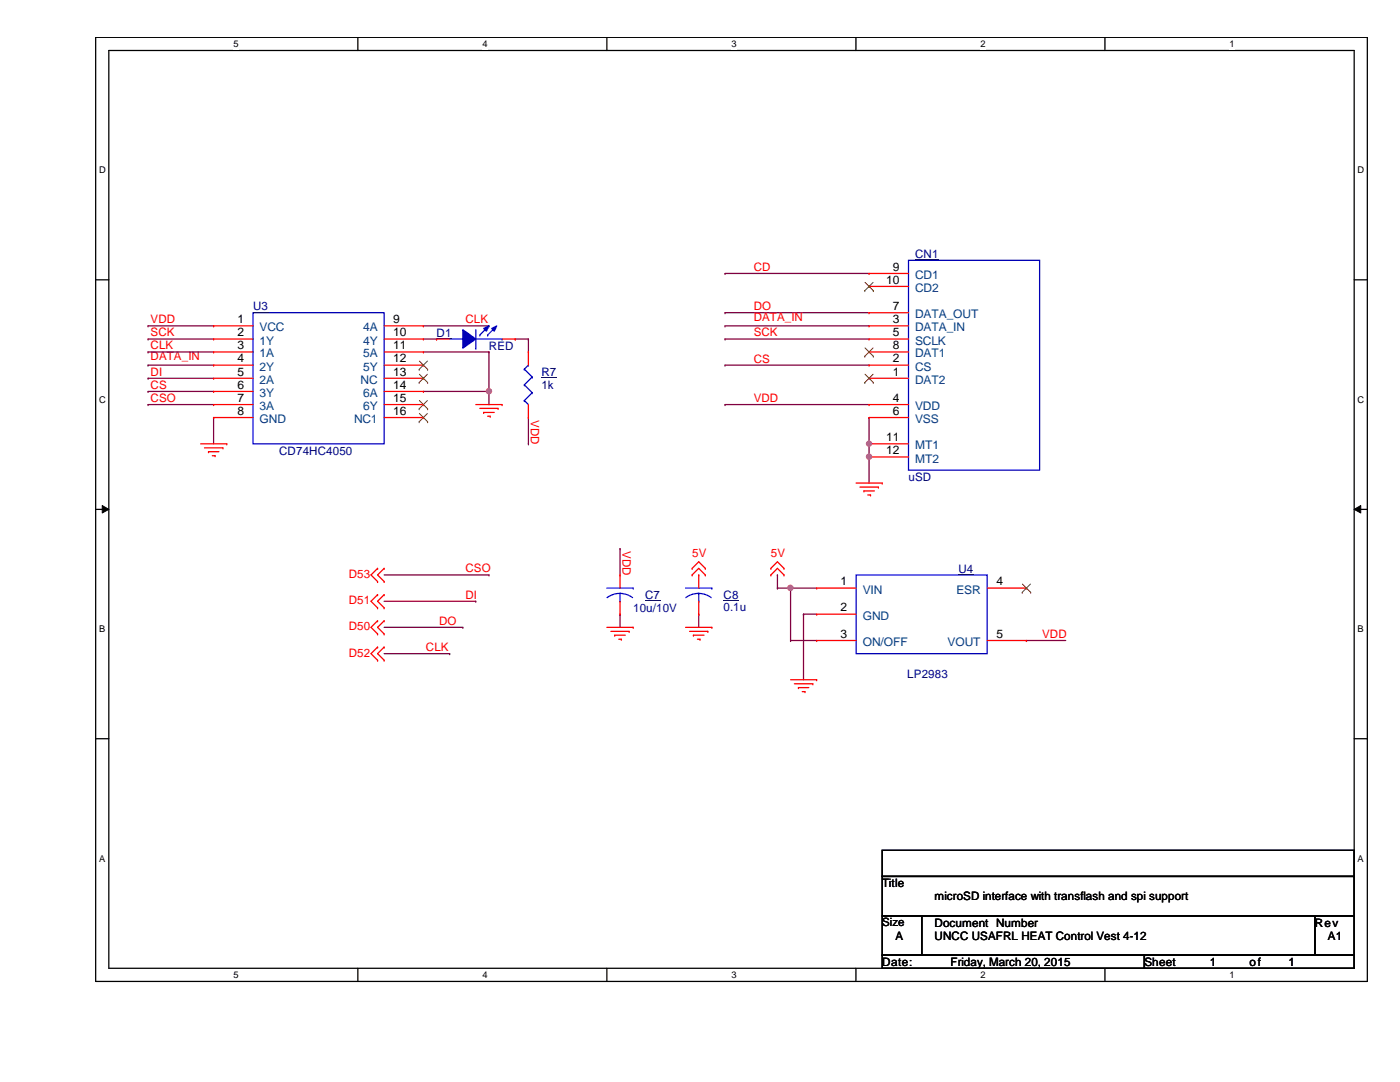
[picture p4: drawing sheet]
<svg xmlns="http://www.w3.org/2000/svg" width="279mm" height="216mm" viewBox="0 0 279 216" stroke-linecap="round" stroke-linejoin="round" font-family="sans-serif">
<path d="M19.1 7.5h253.8v188.3h-253.8zM21.7 10.1h248.6v183.1h-248.6z" fill="none" stroke="#000" stroke-width=".25"/>
<g fill="#fff">
<path d="M46.6 7.7h1v2.1h-1z"/>
<path d="M46.6 193.5h1v2.1h-1z"/>
</g>
<path d="M71.4 7.5v2.6M71.4 193.2v2.6" fill="none" stroke="#000" stroke-width=".25"/>
<g fill="#fff">
<path d="M96.3 7.7h1v2.1h-1z"/>
<path d="M96.3 193.5h1v2.1h-1z"/>
</g>
<path d="M121.1 7.5v2.6M121.1 193.2v2.6" fill="none" stroke="#000" stroke-width=".25"/>
<g fill="#fff">
<path d="M146 7.7h1v2.1h-1z"/>
<path d="M146 193.5h1v2.1h-1z"/>
</g>
<path d="M170.8 7.5v2.6M170.8 193.2v2.6" fill="none" stroke="#000" stroke-width=".25"/>
<g fill="#fff">
<path d="M195.7 7.7h1v2.1h-1z"/>
<path d="M195.7 193.5h1v2.1h-1z"/>
</g>
<path d="M220.5 7.5v2.6M220.5 193.2v2.6" fill="none" stroke="#000" stroke-width=".25"/>
<g fill="#fff">
<path d="M245.4 7.7h1v2.1h-1z"/>
<path d="M245.4 193.5h1v2.1h-1z"/>
<path d="M19.8 32.9h1.3v2.1h-1.3z"/>
<path d="M270.9 32.9h1.3v2.1h-1.3z"/>
<path d="M19.8 78.7h1.3v2.1h-1.3z"/>
<path d="M270.9 78.7h1.3v2.1h-1.3z"/>
</g>
<path d="M19.1 55.8h2.6M270.3 55.8h2.6" fill="none" stroke="#000" stroke-width=".25"/>
<g fill="#fff">
<path d="M19.8 124.5h1.2v2.1h-1.2z"/>
<path d="M270.9 124.5h1.3v2.1h-1.3z"/>
</g>
<path d="M19.1 101.6h2.6M270.3 101.6h2.6" fill="none" stroke="#000" stroke-width=".25"/>
<path d="M20.4 100.9l1.3 .7-1.3 .8zM270.3 101.6l1.3-.7v1.5z" fill="#000"/>
<path d="M20.4 100.9l1.3 .7-1.3 .8zM270.3 101.6l1.3-.7v1.5z" fill="none" stroke="#000" stroke-width=".2"/>
<g fill="#fff">
<path d="M19.8 170.3h1.2v2h-1.2z"/>
<path d="M270.9 170.3h1.3v2h-1.3z"/>
</g>
<path d="M19.1 147.4h2.6M270.3 147.4h2.6" fill="none" stroke="#000" stroke-width=".25"/>
<path d="M173.4 83.3h.1M173.4 88.6h.1M173.4 83.3v7.9M76.7 120h18.3M76.7 114.7h20.9M95 120h.1M97.6 114.7h.1M76.7 130.4h13M76.7 125.2h15.7M89.7 130.4h.1M92.4 125.2h.1" fill="none" stroke="#800040" stroke-width=".25"/>
<circle cx="173.4" cy="91.1" r=".51" fill="#f0f"/>
<circle cx="173.4" cy="91.1" r=".51" fill="none" stroke="#f0f" stroke-width=".25"/>
<circle cx="173.4" cy="88.5" r=".5" fill="#f0f"/>
<circle cx="173.4" cy="88.5" r=".5" fill="none" stroke="#f0f" stroke-width=".25"/>
<g fill="none" stroke="#800040" stroke-width=".25">
<path d="M144.7 54.6h.1M144.7 54.6h28.7M29.5 72.9h.1M29.5 75.5h.1M29.5 65h.1M29.5 67.6h.1M29.5 70.2h.1M29.5 78.1h.1M29.5 72.9h13.1M29.5 75.5h13.1M29.5 65h13.1M29.5 67.6h13.1"/>
<path d="M29.5 70.2h13.1M29.5 78.1h13.1M84.5 65h13.1M84.5 67.6h2.6M84.5 70.2h13.1M84.5 78.1h13.1M87.1 67.6h.1M97.6 65h.1M97.6 70.2h.1M97.6 78.1h.1M97.6 70.2v7.9M102.8 67.6h.1"/>
<path d="M102.8 67.6h2.7M105.5 67.6h.1M105.5 67.6v2.6M144.7 62.4h.1M144.7 65h.1M144.7 67.6h.1M144.7 72.9h.1M144.7 62.4h28.7M144.7 72.9h28.7M144.7 65h28.7M144.7 67.6h28.7M29.5 80.7h.1"/>
<path d="M29.5 80.7h13.1M42.6 83.3h.1M42.6 83.3v5.3M105.5 88.6h.1M105.5 83.3v5.3M144.7 80.7h.1M144.7 80.7h28.7M173.4 91.2h.1M173.4 91.2v5.2"/>
</g>
<circle cx="97.6" cy="78.1" r=".51" fill="#f0f"/>
<circle cx="97.6" cy="78.1" r=".51" fill="none" stroke="#f0f" stroke-width=".25"/>
<g fill="none" stroke="#800040" stroke-width=".25">
<path d="M97.6 78.1h.1M97.6 78.1v2.6M123.7 109.5h.1M123.7 109.5v5.2M155.2 114.7h.1M155.2 117.3h.1M155.2 114.7v2.6M155.2 117.3h2.6M157.8 117.3h.1M157.8 117.3v10.5M123.7 122.6h.1M123.7 122.6v2.6"/>
<path d="M139.4 122.6h.1M139.4 122.6v2.6M157.8 127.8h.1M157.8 127.8h5.2M160.4 122.6h.1M160.4 122.6h2.6M160.4 122.6v13M204.9 127.8h.1M204.9 127.8h7.8"/>
</g>
<circle cx="157.7" cy="117.3" r=".51" fill="#f0f"/>
<circle cx="157.7" cy="117.3" r=".51" fill="none" stroke="#f0f" stroke-width=".25"/>
<path d="M157.8 117.3h.1M157.8 117.3h5.2" fill="none" stroke="#800040" stroke-width=".25"/>
<g fill="none" stroke="#f00" stroke-width=".25">
<path d="M42.6 65h.1M42.6 67.6h.1M42.6 70.2h.1M42.6 72.9h.1M42.6 75.5h.1M42.6 78.1h.1M42.6 65h7.9M42.6 67.6h7.9M42.6 70.2h7.9M42.6 72.9h7.9M42.6 75.5h7.9M42.6 78.1h7.9"/>
<path d="M76.7 65h7.8M76.7 67.6h7.8M76.7 70.2h7.8M76.7 72.9h7.8M76.7 75.5h7.8M76.7 78.1h7.8M84.5 65h.1M84.5 67.6h.1M84.5 70.2h.1M84.5 72.9h.1M84.5 75.5h.1M84.5 78.1h.1"/>
<path d="M40 88.6h5.3M40.8 89.4h3.7M41.6 90.1h.1M41.6 90.1h2.1M42.4 90.9h.5M42.6 80.7h.1M42.6 83.3h.1M42.6 80.7h7.9M42.6 83.3h7.9M42.9 90.9h.1M44.5 89.4h.1M45.3 88.6h.1"/>
<path d="M76.7 80.7h7.8M76.7 83.3h7.8M84.5 80.7h.1M84.5 83.3h.1M95 80.7h5.2M95.8 81.5h3.6M96.5 82.3h.1M96.5 82.3h2.1M97.3 83.1h.5M97.8 83.1h.1M99.4 81.5h.1M100.2 80.7h.1"/>
<path d="M170.9 96.4h5.2M171.6 97.2h3.7M172.4 98h.1M172.4 98h2.1M173.2 98.8h.5M173.7 98.8h.1M175.3 97.2h.1M176.1 96.4h.1M75.4 118.7h.1M75.4 113.4h.1M75.4 116h.1M75.4 118.7l-1.4 1.3 1.4 1.3"/>
<path d="M75.4 113.4l-1.4 1.3 1.4 1.3M76.7 118.7h.1M76.7 113.4h.1M76.7 116h.1M76.7 118.7l-1.3 1.3 1.3 1.3M76.7 113.4l-1.3 1.3 1.3 1.3M138.1 113.4h.1M138.1 114.7h.1M138.1 113.4l1.3-1.3 1.4 1.3M138.1 114.7l1.3-1.3 1.4 1.3M140.8 113.4h.1M140.8 114.7h.1"/>
<path d="M153.8 113.4h.1M153.8 114.7h.1M153.8 113.4l1.4-1.3 1.3 1.3M153.8 114.7l1.4-1.3 1.3 1.3M156.5 113.4h.1M156.5 114.7h.1M75.4 129.1h.1M75.4 131.7h.1M75.4 123.9h.1M75.4 126.5h.1M75.4 121.3h.1M75.4 129.1l-1.4 1.3 1.4 1.3"/>
<path d="M75.4 123.9l-1.4 1.3 1.4 1.3M76.7 129.1h.1M76.7 131.7h.1M76.7 123.9h.1M76.7 126.5h.1M76.7 121.3h.1M76.7 129.1l-1.3 1.3 1.3 1.3M76.7 123.9l-1.3 1.3 1.3 1.3M121.1 125.2h5.3M121.9 126h3.7M122.7 126.7h.1M122.7 126.7h2.1"/>
<path d="M123.5 127.5h.5M124 127.5h.1M125.6 126h.1M126.4 125.2h.1M136.8 125.2h5.3M137.6 126h3.7M138.4 126.7h.1M138.4 126.7h2.1M139.2 127.5h.5M139.7 127.5h.1M141.3 126h.1M142.1 125.2h.1"/>
<path d="M157.8 135.6h5.2M158.5 136.4h3.7M159.3 137.2h.1M159.3 137.2h2.1M160.1 138h.6M160.7 138h.1M162.2 136.4h.1M163 135.6h.1"/>
</g>
<path d="M176.1 169.7h94.2v5.2h-94.2zM176.1 174.9h94.2v7.9h-94.2zM176.1 182.8h7.8v7.8h-7.8zM176.1 190.6h52.3v2.6h-52.3zM183.9 182.8h78.5v7.8h-78.5zM228.4 190.6h41.9v2.6h-41.9zM262.4 182.8h7.9v7.8h-7.9z" fill="none" stroke="#000" stroke-width=".25"/>
<path d="M50.5 62.4h26.2v26.2h-26.2zM89.7 67.6h2.7M92.4 67.6h.1M95 69.5h.1M95 65.8v3.7M95 67.6h5.2M100.2 67.6h.1" fill="none" stroke="#00f" stroke-width=".25"/>
<path d="M50.5 62.3h3" fill="none" stroke="#000080" stroke-width=".2"/>
<g fill="none" stroke="#804000" stroke-width=".2">
<path d="M83.7 73.7h.1M83.7 76.3h.1M83.7 72.1l1.6 1.6M83.7 74.7l1.6 1.6M83.7 79.9l1.6 1.7M85.3 72.1l-1.6 1.6M85.3 74.7l-1.6 1.6M85.3 79.9l-1.6 1.7M85.3 73.7h.1M85.3 76.3h.1M83.7 81.6h.1M83.7 84.2h.1"/>
<path d="M83.7 82.5l1.6 1.7M85.3 82.5l-1.6 1.7M85.3 81.6h.1M85.3 84.2h.1"/>
</g>
<path d="M92.4 65.8l2.6 1.8-2.6 1.9z" fill-rule="evenodd" fill="#00f"/>
<path d="M92.4 65.8l2.6 1.8-2.6 1.9z" fill="none" stroke="#00f" stroke-width=".25"/>
<path d="M98.1 65.5l1-.5-.5 1.1z" fill-rule="evenodd" fill="#00f"/>
<path d="M98.1 65.5l1-.5-.5 1.1z" fill="none" stroke="#00f" stroke-width=".25"/>
<path d="M96.5 65.5l1.1-.5-.5 1.1z" fill-rule="evenodd" fill="#00f"/>
<g fill="none" stroke="#00f" stroke-width=".25">
<path d="M181.3 51.9h26.2v41.9h-26.2zM95.8 66.8h.1M96.5 65.5l1.1-.5-.5 1.1zM97.3 66.8h.1M97.3 65.3l-1.5 1.5M98.9 65.3l-1.6 1.5M104.6 79.9h.1M104.6 76.8h.1M104.6 73.7h.1M104.6 79.9l.9 .8M104.6 76.8l1.6 1.6M104.6 73.7l1.6 1.5"/>
<path d="M105.5 72.9h.1M105.5 72.9l-.9 .8M106.2 78.4h.1M106.2 75.2h.1M106.2 78.4l-1.6 1.5M106.2 75.2l-1.6 1.6M121.1 117.3h5.3M123.7 120h.1M123.7 118.4l1.6 .3 .9 .6M123.7 118.4l-1.1 .1-1.4 .8M123.7 118.4v1.6M126.4 117.3h.1"/>
<path d="M136.8 117.3h5.3M139.4 120h.1M139.4 118.4l1.6 .3 .9 .6M139.4 118.4l-1.1 .1-1.4 .8M139.4 118.4v1.6M142.1 117.3h.1M170.9 114.7h26.1v15.7h-26.1z"/>
</g>
<path d="M182.6 51.8h4.7M87.1 67.5h3M108 75.4h3M128.7 119.8h3M144.4 119.8h3M191.3 114.6h3" fill="none" stroke="#000080" stroke-width=".2"/>
<g fill="none" stroke="#f00" stroke-width=".25">
<path d="M173.4 54.6h.1M173.4 57.1h.1M173.4 54.6h7.9M173.4 57.1h7.9M87.1 67.6h.1M87.1 67.6h2.6M100.2 67.6h2.6M102.8 67.6h.1M105.5 70.2h.1M105.5 70.2v2.7M173.4 75.5h.1M173.4 72.9h.1"/>
<path d="M173.4 65h.1M173.4 67.6h.1M173.4 62.4h.1M173.4 70.2h.1M173.4 67.6h7.9M173.4 75.5h7.9M173.4 72.9h7.9M173.4 65h7.9M173.4 62.4h7.9M173.4 70.2h7.9M105.5 83.3h.1M105.5 80.7v2.6"/>
<path d="M173.4 80.7h.1M173.4 83.3h.1M173.4 88.6h.1M173.4 91.2h.1M173.4 80.7h7.9M173.4 83.3h7.9M173.4 88.6h7.9M173.4 91.2h7.9M123.7 114.7h.1M123.7 114.7v2.6M123.7 120v2.6M139.4 114.7h.1"/>
<path d="M139.4 114.7v2.6M139.4 120v2.6M163 117.3h.1M163 117.3h7.9M197 117.3h7.9M204.9 117.3h.1M123.7 122.6h.1M139.4 122.6h.1M163 122.6h.1M163 127.8h.1M163 127.8h7.9M163 122.6h7.9"/>
<path d="M197 127.8h7.9M204.9 127.8h.1"/>
</g>
<g fill="none" stroke="#804000" stroke-width=".2">
<path d="M172.6 58h.1M172.6 56.3l1.7 1.7M174.2 56.3l-1.6 1.7M174.3 58h.1M172.6 76.3h.1M172.6 71.1h.1M172.6 74.7l1.7 1.6M172.6 69.4l1.7 1.7M174.2 74.7l-1.6 1.6M174.2 69.4l-1.6 1.7M174.3 76.3h.1M174.3 71.1h.1"/>
<path d="M204 118.2h.1M204 116.5l1.7 1.7M205.7 116.5l-1.7 1.7M205.7 118.2h.1"/>
</g>
<circle cx="173.4" cy="91.1" r=".51" fill="#f0f"/>
<circle cx="173.4" cy="91.1" r=".51" fill="none" stroke="#f0f" stroke-width=".25"/>
<circle cx="173.4" cy="88.5" r=".5" fill="#f0f"/>
<circle cx="173.4" cy="88.5" r=".5" fill="none" stroke="#f0f" stroke-width=".25"/>
<circle cx="97.6" cy="78.1" r=".51" fill="#f0f"/>
<circle cx="97.6" cy="78.1" r=".51" fill="none" stroke="#f0f" stroke-width=".25"/>
<circle cx="157.7" cy="117.3" r=".51" fill="#f0f"/>
<circle cx="157.7" cy="117.3" r=".51" fill="none" stroke="#f0f" stroke-width=".25"/>
<g font-size="2.4">
<text x="176.9" y="56.6">10</text>
<text x="178.2" y="54">9</text>
<text x="47.4" y="64.5">1</text>
<text x="78.5" y="64.5">9</text>
<text x="178.2" y="64.5">3</text>
<text x="178.2" y="61.8">7</text>
<text x="47.4" y="67.1">2</text>
<text x="47.4" y="69.7">3</text>
<text x="78.5" y="67.1">10</text>
<text x="78.5" y="69.7">11</text>
<text x="178.2" y="67.1">5</text>
<text x="178.2" y="69.7">8</text>
<text x="47.4" y="72.3">4</text>
<text x="47.4" y="74.9">5</text>
<text x="47.4" y="77.6">6</text>
<text x="78.5" y="72.3">12</text>
<text x="78.5" y="74.9">13</text>
<text x="78.5" y="77.6">14</text>
<text x="178.2" y="74.9">1</text>
<text x="178.2" y="72.3">2</text>
<text x="47.4" y="80.2">7</text>
<text x="47.4" y="82.8">8</text>
<text x="78.5" y="80.2">15</text>
<text x="78.5" y="82.8">16</text>
<text x="178.2" y="80.2">4</text>
<text x="178.2" y="82.8">6</text>
<text x="176.9" y="88">11</text>
<text x="176.9" y="90.6">12</text>
<text x="167.7" y="116.8">1</text>
<text x="198.8" y="116.8">4</text>
<text x="167.7" y="122">2</text>
<text x="167.7" y="127.3">3</text>
<text x="198.8" y="127.3">5</text>
</g>
<g font-size="2.4" fill="#004080">
<text x="182.6" y="55.7">CD1</text>
<text x="182.6" y="58.3">CD2</text>
<text x="182.6" y="63.5">DATA_OUT</text>
<text x="51.8" y="66.1">VCC</text>
<text x="51.8" y="68.7">1Y</text>
<text x="51.8" y="71.3">1A</text>
<text x="72.5" y="66.1">4A</text>
<text x="72.5" y="68.7">4Y</text>
<text x="72.5" y="71.3">5A</text>
<text x="182.6" y="66.1">DATA_IN</text>
<text x="182.6" y="68.7">SCLK</text>
<text x="182.6" y="71.3">DAT1</text>
<text x="51.8" y="74">2Y</text>
<text x="51.8" y="76.6">2A</text>
<text x="72" y="76.6">NC</text>
<text x="72.5" y="74">5Y</text>
<text x="182.6" y="76.6">DAT2</text>
<text x="182.6" y="74">CS</text>
<text x="51.8" y="79.2">3Y</text>
<text x="51.8" y="81.8">3A</text>
<text x="72.5" y="79.2">6A</text>
<text x="72.5" y="81.8">6Y</text>
<text x="182.6" y="81.8">VDD</text>
<text x="51.8" y="84.4">GND</text>
<text x="70.7" y="84.4">NC1</text>
<text x="182.6" y="84.4">VSS</text>
<text x="182.6" y="89.7">MT1</text>
<text x="182.6" y="92.3">MT2</text>
<text x="172.2" y="118.4">VIN</text>
<text x="190.9" y="118.4">ESR</text>
<text x="172.2" y="123.7">GND</text>
<text x="172.2" y="128.9">ON/OFF</text>
<text x="189.1" y="128.9">VOUT</text>
</g>
<g font-size="2.3" fill="#000080">
<text x="182.6" y="51.5">CN1</text>
<text x="50.5" y="61.9">U3</text>
<text x="87.1" y="67.2">D1</text>
<text x="97.6" y="69.8">RED</text>
<text x="108" y="75">R7</text>
<text x="108" y="77.6">1k</text>
<text x="55.7" y="90.7">CD74HC4050</text>
<text x="181.3" y="96">uSD</text>
<text x="128.7" y="119.5">C7</text>
<text x="144.4" y="119.5">C8</text>
<text x="191.3" y="114.3">U4</text>
<text x="126.4" y="122.1">10u/10V</text>
<text x="144.4" y="121.8">0.1u</text>
<text x="181.1" y="135.2">LP2983</text>
</g>
<g font-size="2.3" fill="#f00">
<text x="150.4" y="54.1">CD</text>
<text x="30.1" y="64.5">VDD</text>
<text x="92.9" y="64.5">CLK</text>
<text x="150.4" y="61.9">DO</text>
<text x="150.4" y="64.1">DATA_IN</text>
<text x="30.1" y="71.9">DATA_IN</text>
<text x="30.1" y="67.1">SCK</text>
<text x="30.1" y="69.7">CLK</text>
<text x="150.4" y="67.1">SCK</text>
<text x="30.1" y="75">DI</text>
<text x="30.1" y="77.6">CS</text>
<text x="150.4" y="72.3">CS</text>
<text x="30.1" y="80.2">CSO</text>
<text x="106" y="83.8" transform="rotate(90 106 83.8)">VDD</text>
<text x="150.4" y="80.2">VDD</text>
<text x="124.2" y="110" transform="rotate(90 124.2 110)">VDD</text>
<text x="138.1" y="111.1">5V</text>
<text x="153.8" y="111.1">5V</text>
<text x="69.6" y="115.3">D53</text>
<text x="92.9" y="119.5">DI</text>
<text x="92.9" y="114.2">CSO</text>
<text x="69.6" y="125.8">D50</text>
<text x="69.6" y="120.6">D51</text>
<text x="87.6" y="124.7">DO</text>
<text x="69.6" y="131">D52</text>
<text x="85" y="129.9">CLK</text>
<text x="208" y="127.3">VDD</text>
</g>
<g font-size="2.3">
<text x="176.1" y="177">Title</text>
<text x="186.5" y="179.7">microSD interface with transflash and spi support</text>
<text x="176.1" y="184.8">Size</text>
<text x="186.5" y="184.9">Document Number</text>
<text x="262.4" y="184.9">Rev</text>
<text x="178.7" y="187.5">A</text>
<text x="186.5" y="187.5">UNCC USAFRL HEAT Control Vest 4-12</text>
<text x="265" y="187.5">A1</text>
<text x="176.1" y="192.7">Date:</text>
<text x="189.7" y="192.7">Friday, March 20, 2015</text>
<text x="228.4" y="192.7">Sheet</text>
<text x="241.5" y="192.7">1</text>
<text x="249.3" y="192.7">o f</text>
<text x="257.2" y="192.7">1</text>
</g>
<g font-size="1.9">
<text x="46.6" y="9.4">5</text>
<text x="96.3" y="9.4">4</text>
<text x="146" y="9.4">3</text>
<text x="195.7" y="9.4">2</text>
<text x="245.4" y="9.4">1</text>
<text x="19.8" y="34.6">D</text>
<text x="270.9" y="34.6">D</text>
<text x="19.8" y="80.3">C</text>
<text x="270.9" y="80.3">C</text>
<text x="19.8" y="126.2">B</text>
<text x="270.9" y="126.2">B</text>
<text x="19.8" y="171.9">A</text>
<text x="270.9" y="171.9">A</text>
<text x="46.6" y="195.2">5</text>
<text x="96.3" y="195.2">4</text>
<text x="146" y="195.2">3</text>
<text x="195.7" y="195.2">2</text>
<text x="245.4" y="195.2">1</text>
</g>
</svg>
